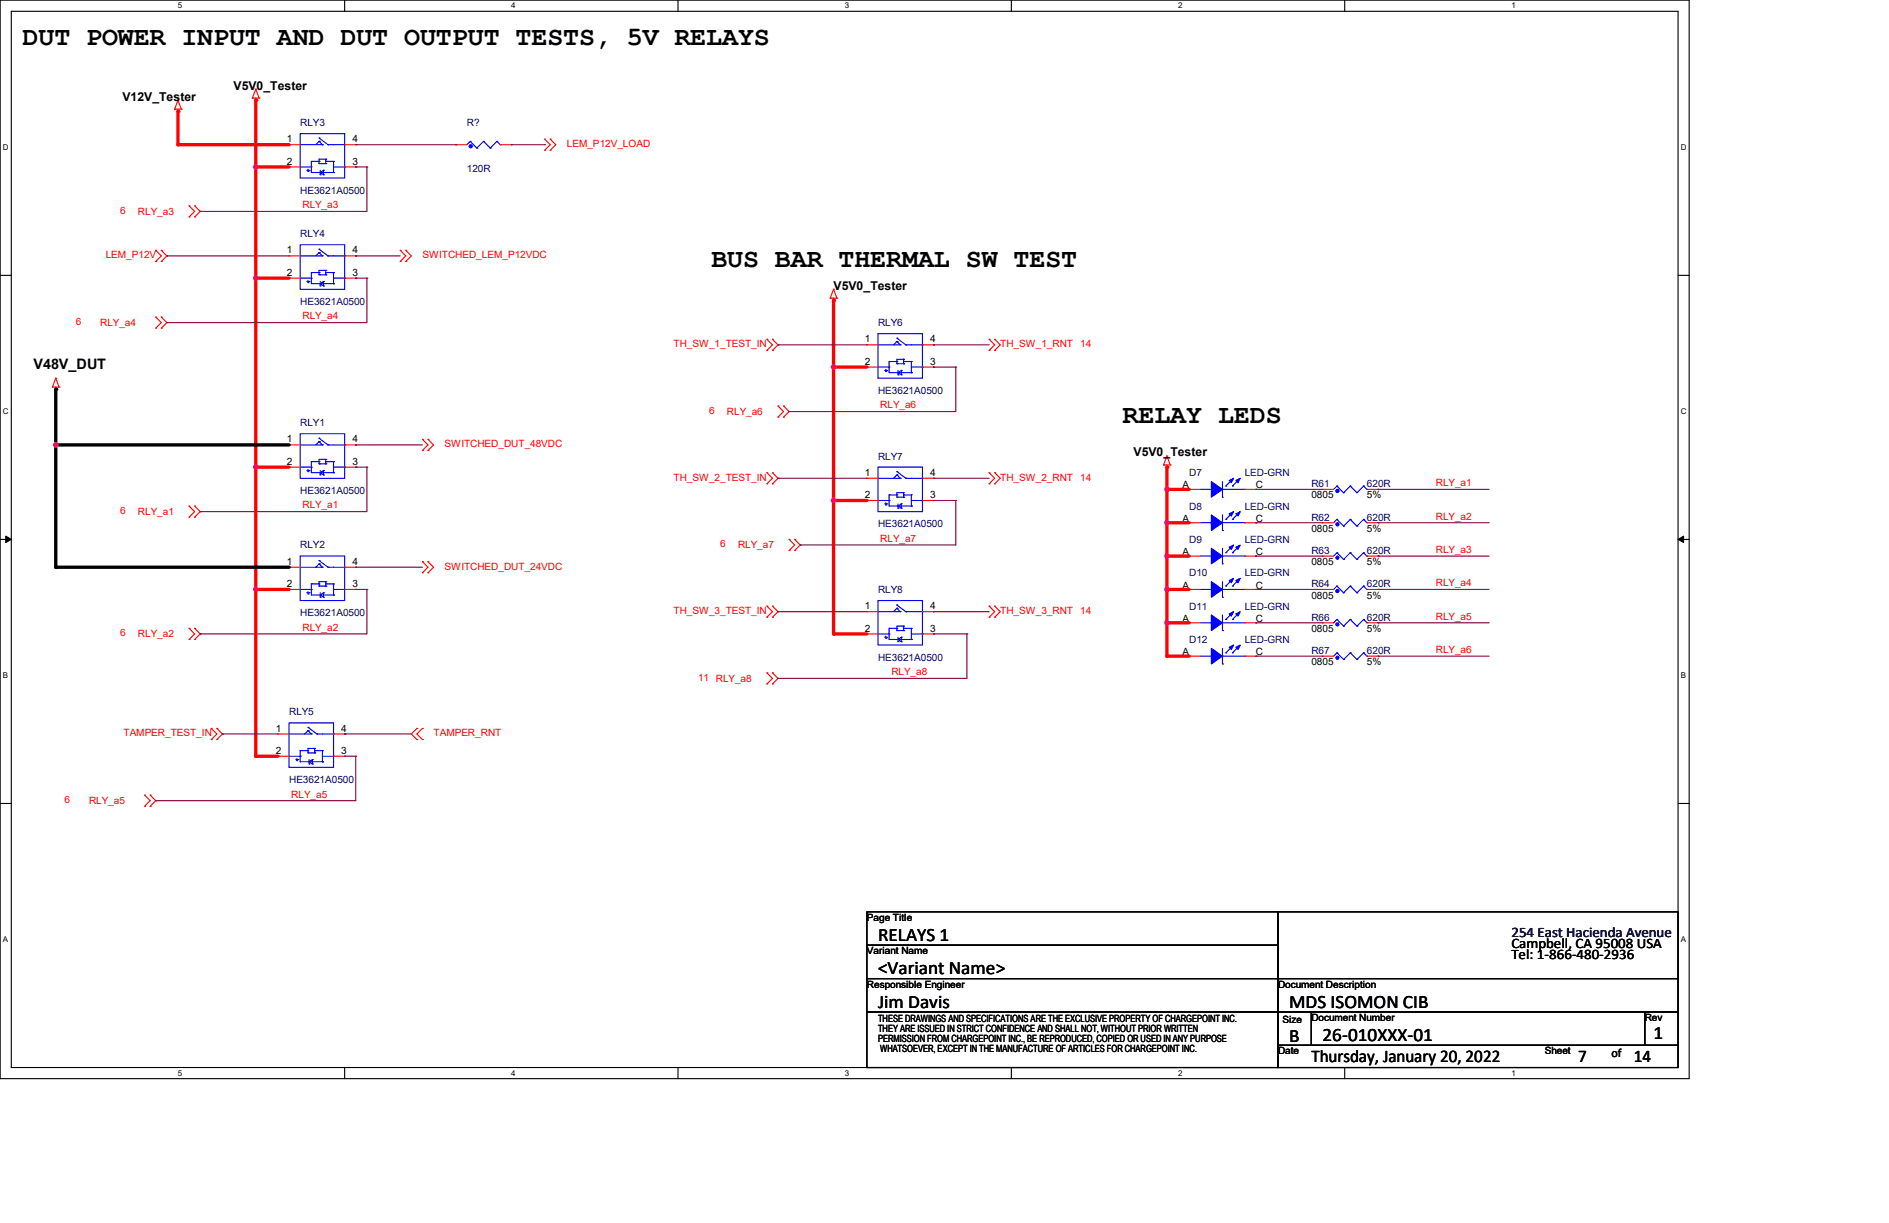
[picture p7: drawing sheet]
<svg xmlns="http://www.w3.org/2000/svg" width="432mm" height="279mm" viewBox="0 0 432 279" stroke-linecap="round" stroke-linejoin="round" font-family="sans-serif">
<path d="M0 0h386.1v246.4h-386.1zM2.6 2.6h381v241.3h-381z" fill="none" stroke="#000" stroke-width=".25"/>
<g fill="#fff">
<path d="M40.7 .3h1v2h-1z"/>
<path d="M40.7 244.1h1v2h-1z"/>
</g>
<path d="M78.8 0v2.6M78.8 243.9v2.5" fill="none" stroke="#000" stroke-width=".25"/>
<g fill="#fff">
<path d="M116.9 .3h1v2h-1z"/>
<path d="M116.9 244.1h1v2h-1z"/>
</g>
<path d="M155 0v2.6M155 243.9v2.5" fill="none" stroke="#000" stroke-width=".25"/>
<g fill="#fff">
<path d="M193.1 .3h1v2h-1z"/>
<path d="M193.1 244.1h1v2h-1z"/>
</g>
<path d="M231.2 0v2.6M231.2 243.9v2.5" fill="none" stroke="#000" stroke-width=".25"/>
<g fill="#fff">
<path d="M269.3 .3h1v2h-1z"/>
<path d="M269.3 244.1h1v2h-1z"/>
</g>
<path d="M307.4 0v2.6M307.4 243.9v2.5" fill="none" stroke="#000" stroke-width=".25"/>
<g fill="#fff">
<path d="M345.5 .3h1v2h-1z"/>
<path d="M345.5 244.1h1v2h-1z"/>
<path d="M.7 32.7h1.2v2h-1.2z"/>
<path d="M384.2 32.7h1.3v2h-1.3z"/>
<path d="M.7 93h1.2v2h-1.2z"/>
<path d="M384.2 93h1.3v2h-1.3z"/>
</g>
<path d="M0 62.9h2.6M383.6 62.9h2.5" fill="none" stroke="#000" stroke-width=".25"/>
<g fill="#fff">
<path d="M.7 153.4h1.2v2h-1.2z"/>
<path d="M384.2 153.4h1.2v2h-1.2z"/>
</g>
<path d="M0 123.2h2.6M383.6 123.2h2.5" fill="none" stroke="#000" stroke-width=".25"/>
<path d="M1.3 122.5l1.3 .7-1.3 .8zM383.6 123.2l1.3-.7v1.5z" fill="#000" stroke="#000" stroke-width=".23"/>
<g fill="#fff">
<path d="M.7 213.7h1.2v2h-1.2z"/>
<path d="M384.2 213.7h1.2v2h-1.2z"/>
</g>
<path d="M0 183.6h2.6M383.6 183.6h2.5M198.2 215.9h93.9v7.7h-93.9zM198.2 208.3h93.9v7.6h-93.9zM292.1 208.3h91.5v15.3h-91.5zM198.2 231.2h93.9v12.7h-93.9zM198.2 223.6h93.9v7.6h-93.9zM292.1 231.2h7.7v7.6h-7.7zM292.1 238.8h91.5v5.1h-91.5zM292.1 223.6h91.5v7.6h-91.5zM299.8 231.2h76.2v7.6h-76.2zM376 231.2h7.6v7.6h-7.6z" fill="none" stroke="#000" stroke-width=".25"/>
<g fill="none" stroke="#f00" stroke-width=".25">
<path d="M39.9 24.9h.1M39.9 24.9h1.5M40.7 25.4h.1M40.7 22.9h.1M40.7 24.9v.5M40.7 22.9l-.8 2M40.7 22.9l.7 2M41.4 24.9h.1M57.7 22.4h.1M57.7 22.4h1.5M58.5 22.9h.1M58.5 20.4h.1"/>
<path d="M58.5 22.4v.5M58.5 20.4l-.8 2M58.5 20.4l.7 2M59.2 22.4h.1M66.1 33.1h.1M66.1 38.1h.1M66.1 33.1h2.5M66.1 38.1h2.5M78.8 33.1h2.5M78.8 38.1h2.5M81.3 38.1h.1M81.3 33.1h.1"/>
<path d="M104.2 33.1h.1M104.2 33.1h2.5M114.3 33.1h2.6M116.9 33.1h.1M124.5 34.3h.1M124.5 31.8h.1M124.5 31.8l1.3 1.3-1.3 1.2M125.8 34.3h.1M125.8 31.8h.1M125.8 31.8l1.2 1.3-1.2 1.2M35.6 57.2h.1M35.6 59.7h.1"/>
<path d="M35.6 57.2l1.3 1.3-1.3 1.2M36.9 57.2h.1M36.9 59.7h.1M36.9 57.2l1.2 1.3-1.2 1.2M43.2 47h.1M43.2 49.6h.1M43.2 47l1.3 1.3-1.3 1.3M44.5 47h.1M44.5 49.6h.1M44.5 47l1.3 1.3-1.3 1.3M66.1 58.5h.1M66.1 58.5h2.5"/>
<path d="M78.8 58.5h2.5M81.3 58.5h.1M91.5 59.7h.1M91.5 57.2h.1M91.5 57.2l1.3 1.3-1.3 1.2M92.8 59.7h.1M92.8 57.2h.1M92.8 57.2l1.2 1.3-1.2 1.2M35.6 72.4h.1M35.6 75h.1M35.6 72.4l1.3 1.3-1.3 1.3M36.9 72.4h.1"/>
<path d="M36.9 75h.1M36.9 72.4l1.2 1.3-1.2 1.3M66.1 63.5h.1M66.1 63.5h2.5M78.8 63.5h2.5M81.3 63.5h.1M175.3 77.5h.1M175.3 77.5l1.3 1.3-1.3 1.3M176.6 77.5h.1M176.6 77.5l1.2 1.3-1.2 1.3M189.8 68.1h.1M189.8 68.1h1.5"/>
<path d="M190.5 68.6h.1M190.5 66.1h.1M190.5 68.1v.5M190.5 66.1l-.7 2M190.5 66.1l.8 2M191.3 68.1h.1M198.2 78.8h.1M198.2 78.8h2.5M210.9 78.8h2.5M213.4 78.8h.1M226.1 77.5h.1M226.1 77.5l1.3 1.3-1.3 1.3"/>
<path d="M227.4 77.5h.1M227.4 77.5l1.2 1.3-1.2 1.3M12 88.4h.1M12 88.4h1.5M12.7 88.9h.1M12.7 86.4h.1M12.7 88.4v.5M12.7 86.4l-.7 2M12.7 86.4l.8 2M13.5 88.4h.1M175.3 80.1h.1M176.6 80.1h.1"/>
<path d="M177.8 92.8h.1M177.8 95.3h.1M177.8 92.8l1.3 1.2-1.3 1.3M179.1 92.8h.1M179.1 95.3h.1M179.1 92.8l1.3 1.2-1.3 1.3M198.2 83.9h.1M198.2 83.9h2.5M210.9 83.9h2.5M213.4 83.9h.1M226.1 80.1h.1M227.4 80.1h.1"/>
<path d="M43.2 115.6h.1M43.2 118.2h.1M43.2 115.6l1.3 1.3-1.3 1.3M44.5 115.6h.1M44.5 118.2h.1M44.5 115.6l1.3 1.3-1.3 1.3M66.1 101.6h.1M66.1 106.7h.1M66.1 101.6h2.5M66.1 106.7h2.5M78.8 101.6h2.5M78.8 106.7h2.5"/>
<path d="M81.3 106.7h.1M81.3 101.6h.1M96.6 102.9h.1M96.6 100.4h.1M96.6 100.4l1.2 1.2-1.2 1.3M97.8 102.9h.1M97.8 100.4h.1M97.8 100.4l1.3 1.2-1.3 1.3M175.3 108h.1M175.3 110.5h.1M175.3 108l1.3 1.3-1.3 1.2M176.6 108h.1"/>
<path d="M176.6 110.5h.1M176.6 108l1.2 1.3-1.2 1.2M198.2 109.3h.1M198.2 114.3h.1M198.2 109.3h2.5M198.2 114.3h2.5M210.9 109.3h2.5M210.9 114.3h2.5M213.4 114.3h.1M213.4 109.3h.1M226.1 110.5h.1M226.1 108h.1"/>
<path d="M226.1 108l1.3 1.3-1.3 1.2M227.4 110.5h.1M227.4 108h.1M227.4 108l1.2 1.3-1.2 1.2M266 106.2h.1M266 106.2h1.5M266.7 106.7h.1M266.7 104.2h.1M266.7 106.2v.5M266.7 104.2l-.7 2M266.7 104.2l.8 2M267.5 106.2h.1"/>
<path d="M271.8 111.8h.1M271.8 119.4h.1M271.8 111.8h2.6M271.8 119.4h2.6M284.5 111.8h2.6M284.5 119.4h2.6M287.1 111.8h.1M287.1 119.4h.1M302.3 111.8h.1M302.3 119.4h.1M302.3 111.8h2.5M302.3 119.4h2.5"/>
<path d="M312.5 111.8h2.5M312.5 119.4h2.5M315 111.8h.1M315 119.4h.1M66.1 129.6h.1M66.1 134.7h.1M66.1 129.6h2.5M66.1 134.7h2.5M78.8 129.6h2.5M78.8 134.7h2.5M81.3 134.7h.1M81.3 129.6h.1"/>
<path d="M96.6 130.9h.1M96.6 128.3h.1M96.6 128.3l1.2 1.3-1.2 1.3M97.8 130.9h.1M97.8 128.3h.1M97.8 128.3l1.3 1.3-1.3 1.3M175.3 138.5h.1M175.3 138.5l1.3 1.2-1.3 1.3M176.6 138.5h.1M176.6 138.5l1.2 1.2-1.2 1.3M180.4 123.2h.1M180.4 125.8h.1"/>
<path d="M180.4 123.2l1.3 1.3-1.3 1.3M181.7 123.2h.1M181.7 125.8h.1M181.7 123.2l1.2 1.3-1.2 1.3M198.2 139.7h.1M198.2 139.7h2.5M210.9 139.7h2.5M213.4 139.7h.1M226.1 138.5h.1M226.1 138.5l1.3 1.2-1.3 1.3M227.4 138.5h.1M227.4 138.5l1.2 1.2-1.2 1.3"/>
<path d="M271.8 134.7h.1M271.8 127h.1M271.8 134.7h2.6M271.8 127h2.6M284.5 134.7h2.6M284.5 127h2.6M287.1 134.7h.1M287.1 127h.1M302.3 127h.1M302.3 134.7h.1M302.3 134.7h2.5M302.3 127h2.5"/>
<path d="M312.5 134.7h2.5M312.5 127h2.5M315 127h.1M315 134.7h.1M43.2 143.6h.1M43.2 146.1h.1M43.2 143.6l1.3 1.2-1.3 1.3M44.5 143.6h.1M44.5 146.1h.1M44.5 143.6l1.3 1.2-1.3 1.3M175.3 141h.1M175.3 153.7h.1"/>
<path d="M175.3 156.3h.1M175.3 153.7l1.3 1.3-1.3 1.3M176.6 141h.1M176.6 153.7h.1M176.6 156.3h.1M176.6 153.7l1.2 1.3-1.2 1.3M198.2 144.8h.1M198.2 144.8h2.5M210.9 144.8h2.5M213.4 144.8h.1M226.1 141h.1M227.4 141h.1"/>
<path d="M271.8 142.3h.1M271.8 149.9h.1M271.8 142.3h2.6M271.8 149.9h2.6M284.5 142.3h2.6M284.5 149.9h2.6M287.1 142.3h.1M287.1 149.9h.1M302.3 142.3h.1M302.3 149.9h.1M302.3 142.3h2.5M302.3 149.9h2.5"/>
<path d="M312.5 142.3h2.5M312.5 149.9h2.5M315 142.3h.1M315 149.9h.1M48.3 166.4h.1M48.3 169h.1M48.3 166.4l1.3 1.3-1.3 1.3M49.6 166.4h.1M49.6 169h.1M49.6 166.4l1.2 1.3-1.2 1.3M63.5 167.7h.1M63.5 172.8h.1"/>
<path d="M63.5 167.7h2.6M63.5 172.8h2.6M76.2 167.7h2.6M76.2 172.8h2.6M78.8 172.8h.1M78.8 167.7h.1M95.3 169h.1M95.3 166.4h.1M95.3 166.4l-1.3 1.3 1.3 1.3M96.6 169h.1M96.6 166.4h.1M96.6 166.4l-1.3 1.3 1.3 1.3"/>
<path d="M33.1 181.7h.1M33.1 184.2h.1M33.1 181.7l1.2 1.2-1.2 1.3M34.3 181.7h.1M34.3 184.2h.1M34.3 181.7l1.3 1.2-1.3 1.3"/>
</g>
<g fill="none" stroke="#00f" stroke-width=".25">
<path d="M68.6 30.5h10.2v10.2h-10.2zM68.6 33.1h5.1M68.6 38.1h2.6M70.1 38.9h.6M70.4 39.2h.1M70.4 38.7v.5M70.7 38.9h.1M71.2 38.1h.1M71.2 36.9h.1M71.2 36.9v2.5h5M71.2 36.9h1.7M72.9 32.3h.1"/>
<path d="M72.9 31.5h.1M72.9 37.4h.1M72.9 36.9h.1M72.9 32.3l-.7 .8M72.9 32.3l.8 .8M72.9 31.5l2.1 1.6M72.9 37.4h1.6M73.2 39.9h.1M73.2 39.4h.1M73.2 38.9v1M73.2 39.4l.8 .5M73.7 33.1h.1"/>
<path d="M74 38.9h.1M74 39.9h.1M74 38.9l-.8 .5M74 38.9v1M74.5 36.4h.1M74.5 37.4h.1M74.5 36.9h.1M74.5 36.4h-1.6v1M74.5 36.4v1M74.5 36.9h1.7M75 33.1h.1M75 33.1h3.8"/>
<path d="M76.2 36.9h.1M76.2 39.4h.1M76.2 38.1h2.6M76.2 36.9v2.5M78.8 33.1h.1M78.8 38.1h.1M107.5 32.3h.1M107.5 32.3l-.8 .8M107.5 32.3l1.5 1.5M109 33.8h.1M110.5 32.3h.1M110.5 32.3l-1.5 1.5"/>
<path d="M110.5 32.3l1.6 1.5M112.1 33.8h.1M113.6 32.3h.1M113.6 32.3l-1.5 1.5M113.6 32.3l.7 .8M114.3 33.1h.1M68.6 55.9h10.2v10.2h-10.2zM68.6 58.5h5.1M72.9 57.7h.1M72.9 56.9h.1M72.9 57.7l-.7 .8M72.9 57.7l.8 .8"/>
<path d="M72.9 56.9l2.1 1.6M73.7 58.5h.1M75 58.5h.1M75 58.5h3.8M78.8 58.5h.1M68.6 63.5h2.6M70.1 64.3h.6M70.4 64.6h.1M70.4 64.1v.5M70.7 64.3h.1M71.2 63.5h.1M71.2 62.3h.1"/>
<path d="M71.2 62.3v2.5h5M71.2 62.3h1.7M72.9 62.8h.1M72.9 62.3h.1M72.9 62.8h1.6M73.2 65.3h.1M73.2 64.8h.1M73.2 64.3v1M73.2 64.8l.8 .5M74 64.3h.1M74 65.3h.1M74 64.3v1"/>
<path d="M74 64.3l-.8 .5M74.5 61.8h.1M74.5 62.8h.1M74.5 62.3h.1M74.5 61.8h-1.6v1M74.5 61.8v1M74.5 62.3h1.7M76.2 62.3h.1M76.2 64.8h.1M76.2 62.3v2.5M76.2 63.5h2.6M78.8 63.5h.1"/>
<path d="M200.7 76.2h10.2v10.2h-10.2zM200.7 78.8h5.1M205 78h.1M205 77.3h.1M205 78l-.7 .8M205 78l.8 .8M205 77.3l2.1 1.5M205.8 78.8h.1M207.1 78.8h.1M207.1 78.8h3.8M210.9 78.8h.1M68.6 99.1h10.2v10.2h-10.2z"/>
<path d="M200.7 83.9h2.5M202.2 84.6h.5M202.5 84.9h.1M202.5 84.4v.5M202.7 84.6h.1M203.2 83.9h.1M203.2 82.6h.1M203.2 82.6v2.5h5.1M203.2 82.6h1.8M205 83.1h.1M205 82.6h.1M205 83.1h1.5"/>
<path d="M205.3 85.6h.1M205.3 85.1h.1M205.3 84.6v1M205.3 85.1l.7 .5M206 84.6h.1M206 85.6h.1M206 84.6v1M206 84.6l-.7 .5M206.5 82.1h.1M206.5 83.1h.1M206.5 82.6h.1M206.5 82.1h-1.5v1"/>
<path d="M206.5 82.1v1M206.5 82.6h1.8M208.3 82.6h.1M208.3 85.1h.1M208.3 82.6v2.5M208.3 83.9h2.6M210.9 83.9h.1M68.6 101.6h5.1M68.6 106.7h2.6M70.1 107.5h.6M70.4 107.7h.1M70.4 107.2v.5"/>
<path d="M70.7 107.5h.1M71.2 106.7h.1M71.2 105.5h.1M71.2 105.5v2.5h5M71.2 105.5h1.7M72.9 100.9h.1M72.9 100.1h.1M72.9 106h.1M72.9 105.5h.1M72.9 100.9l-.7 .7M72.9 100.9l.8 .7M72.9 100.1l2.1 1.5"/>
<path d="M72.9 106h1.6M73.2 108.5h.1M73.2 108h.1M73.2 107.5v1M73.2 108l.8 .5M73.7 101.6h.1M74 107.5h.1M74 108.5h.1M74 107.5v1M74 107.5l-.8 .5M74.5 104.9h.1M74.5 106h.1"/>
<path d="M74.5 105.5h.1M74.5 104.9h-1.6v1.1M74.5 104.9v1.1M74.5 105.5h1.7M75 101.6h.1M75 101.6h3.8M76.2 105.5h.1M76.2 108h.1M76.2 105.5v2.5M76.2 106.7h2.6M78.8 101.6h.1M78.8 106.7h.1"/>
<path d="M200.7 106.7h10.2v10.2h-10.2zM200.7 109.3h5.1M200.7 114.3h2.5M202.2 115.1h.5M202.5 115.4h.1M202.5 114.9v.5M202.7 115.1h.1M203.2 114.3h.1M203.2 113.1h.1M203.2 113.1v2.5h5.1M203.2 113.1h1.8M205 108.5h.1"/>
<path d="M205 107.7h.1M205 113.6h.1M205 113.1h.1M205 108.5l-.7 .8M205 108.5l.8 .8M205 107.7l2.1 1.6M205 113.6h1.5M205.3 116.1h.1M205.3 115.6h.1M205.3 115.1v1M205.3 115.6l.7 .5M205.8 109.3h.1"/>
<path d="M206 115.1h.1M206 116.1h.1M206 115.1v1M206 115.1l-.7 .5M206.5 112.6h.1M206.5 113.6h.1M206.5 113.1h.1M206.5 112.6h-1.5v1M206.5 112.6v1M206.5 113.1h1.8M207.1 109.3h.1M207.1 109.3h3.8"/>
<path d="M208.3 113.1h.1M208.3 115.6h.1M208.3 113.1v2.5M208.3 114.3h2.6M210.9 109.3h.1M210.9 114.3h.1M274.4 111.8h2.5M274.4 119.4h2.5M276.9 111.8h.1M276.9 119.4h.1M279.4 113.6h.1M279.4 110v3.6"/>
<path d="M279.4 117.6v3.6M279.4 111.8h5.1M279.4 119.4h5.1M280.2 111h.1M280.2 118.7h.1M281.7 111h.1M281.7 118.7h.1M281.7 109.5l-1.5 1.5M281.7 117.1l-1.5 1.6M283.3 109.5l-1.6 1.5M283.3 117.1l-1.6 1.6M284.5 111.8h.1"/>
<path d="M284.5 119.4h.1M305.6 111h.1M305.6 118.7h.1M305.6 111l-.8 .8M305.6 111l1.5 1.6M305.6 118.7l-.8 .7M305.6 118.7l1.5 1.5M307.1 112.6h.1M308.7 111h.1M308.7 118.7h.1M308.7 111l-1.6 1.6M308.7 111l1.5 1.6"/>
<path d="M308.7 118.7l-1.6 1.5M308.7 118.7l1.5 1.5M310.2 112.6h.1M311.7 111h.1M311.7 118.7h.1M311.7 111l-1.5 1.6M311.7 111l.8 .8M311.7 118.7l-1.5 1.5M311.7 118.7l.8 .7M312.5 111.8h.1M312.5 119.4h.1M68.6 127h10.2v10.2h-10.2z"/>
<path d="M68.6 129.6h5.1M68.6 134.7h2.6M70.1 135.4h.6M70.4 135.7h.1M70.4 135.2v.5M70.7 135.4h.1M71.2 134.7h.1M71.2 133.4h.1M71.2 133.4v2.5h5M71.2 133.4h1.7M72.9 128.8h.1M72.9 128.1h.1"/>
<path d="M72.9 133.9h.1M72.9 133.4h.1M72.9 128.8l-.7 .8M72.9 128.8l.8 .8M72.9 128.1l2.1 1.5M72.9 133.9h1.6M73.2 136.4h.1M73.2 135.9h.1M73.2 135.4v1M73.2 135.9l.8 .5M73.7 129.6h.1M74 135.4h.1"/>
<path d="M74 136.4h.1M74 135.4v1M74 135.4l-.8 .5M74.5 132.9h.1M74.5 133.9h.1M74.5 133.4h.1M74.5 132.9h-1.6v1M74.5 132.9v1M74.5 133.4h1.7M75 129.6h.1M75 129.6h3.8M76.2 133.4h.1"/>
<path d="M76.2 135.9h.1M76.2 133.4v2.5M76.2 134.7h2.6M78.8 129.6h.1M78.8 134.7h.1M200.7 137.2h10.2v10.2h-10.2zM200.7 139.7h5.1M205 139h.1M205 138.2h.1M205 139l-.7 .7M205 139l.8 .7M205 138.2l2.1 1.5"/>
<path d="M205.8 139.7h.1M207.1 139.7h.1M207.1 139.7h3.8M210.9 139.7h.1M274.4 134.7h2.5M274.4 127h2.5M276.9 134.7h.1M276.9 127h.1M279.4 136.4h.1M279.4 128.8h.1M279.4 121.2h.1M279.4 125.3v3.5"/>
<path d="M279.4 132.9v3.5M279.4 134.7h5.1M279.4 127h5.1M280.2 133.9h.1M280.2 126.3h.1M281.7 133.9h.1M281.7 126.3h.1M281.7 140l-1.5 1.5M281.7 132.4l-1.5 1.5M281.7 124.8l-1.5 1.5M283.3 140l-1.6 1.5M283.3 132.4l-1.6 1.5"/>
<path d="M283.3 124.8l-1.6 1.5M284.5 134.7h.1M284.5 127h.1M305.6 126.3h.1M305.6 133.9h.1M305.6 126.3l-.8 .7M305.6 126.3l1.5 1.5M305.6 133.9l-.8 .8M305.6 133.9l1.5 1.5M307.1 120.2h.1M307.1 127.8h.1M307.1 135.4h.1"/>
<path d="M308.7 126.3h.1M308.7 133.9h.1M308.7 126.3l-1.6 1.5M308.7 126.3l1.5 1.5M308.7 133.9l-1.6 1.5M308.7 133.9l1.5 1.5M310.2 120.2h.1M310.2 127.8h.1M310.2 135.4h.1M311.7 126.3h.1M311.7 133.9h.1M311.7 126.3l-1.5 1.5"/>
<path d="M311.7 126.3l.8 .7M311.7 133.9l-1.5 1.5M311.7 133.9l.8 .8M312.5 127h.1M312.5 134.7h.1M200.7 144.8h2.5M202.2 145.6h.5M202.5 145.8h.1M202.5 145.3v.5M202.7 145.6h.1M203.2 144.8h.1M203.2 143.6h.1"/>
<path d="M203.2 143.6v2.5h5.1M203.2 143.6h1.8M205 144.1h.1M205 143.6h.1M205 144.1h1.5M205.3 146.6h.1M205.3 146.1h.1M205.3 145.6v1M205.3 146.1l.7 .5M206 145.6h.1M206 146.6h.1M206 145.6l-.7 .5"/>
<path d="M206 145.6v1M206.5 143h.1M206.5 144.1h.1M206.5 143.6h.1M206.5 143h-1.5v1.1M206.5 143v1.1M206.5 143.6h1.8M208.3 143.6h.1M208.3 146.1h.1M208.3 144.8h2.6M208.3 143.6v2.5M210.9 144.8h.1"/>
<path d="M274.4 142.3h2.5M274.4 149.9h2.5M276.9 142.3h.1M276.9 149.9h.1M279.4 144.1h.1M279.4 151.7h.1M279.4 140.5v3.6M279.4 148.1v3.6M279.4 142.3h5.1M279.4 149.9h5.1M280.2 141.5h.1M280.2 149.1h.1"/>
<path d="M281.7 141.5h.1M281.7 149.1h.1M281.7 147.6l-1.5 1.5M283.3 147.6l-1.6 1.5M284.5 142.3h.1M284.5 149.9h.1M305.6 141.5h.1M305.6 149.1h.1M305.6 141.5l-.8 .8M305.6 141.5l1.5 1.5M305.6 149.1l-.8 .8M305.6 149.1l1.5 1.6"/>
<path d="M307.1 143h.1M307.1 150.7h.1M308.7 141.5h.1M308.7 149.1h.1M308.7 141.5l-1.6 1.5M308.7 141.5l1.5 1.5M308.7 149.1l-1.6 1.6M308.7 149.1l1.5 1.6M310.2 143h.1M310.2 150.7h.1M311.7 141.5h.1M311.7 149.1h.1"/>
<path d="M311.7 141.5l-1.5 1.5M311.7 141.5l.8 .8M311.7 149.1l-1.5 1.6M311.7 149.1l.8 .8M312.5 142.3h.1M312.5 149.9h.1M66.1 165.1h10.1v10.2h-10.1zM66.1 167.7h5.1M66.1 172.8h2.5M67.6 173.5h.5M67.9 173.8h.1M67.9 173.3v.5"/>
<path d="M68.1 173.5h.1M68.6 172.8h.1M68.6 171.5h.1M68.6 171.5v2.5h5.1M68.6 171.5h1.8M70.4 166.9h.1M70.4 166.2h.1M70.4 172h.1M70.4 171.5h.1M70.4 166.9l-.8 .8M70.4 166.9l.8 .8M70.4 166.2l2 1.5"/>
<path d="M70.4 172h1.5M70.7 174.5h.1M70.7 174h.1M70.7 173.5v1M70.7 174l.7 .5M71.2 167.7h.1M71.4 173.5h.1M71.4 174.5h.1M71.4 173.5l-.7 .5M71.4 173.5v1M71.9 171h.1M71.9 172h.1"/>
<path d="M71.9 171.5h.1M71.9 171h-1.5v1M71.9 171v1M71.9 171.5h1.8M72.4 167.7h.1M72.4 167.7h3.8M73.7 171.5h.1M73.7 174h.1M73.7 172.8h2.5M73.7 171.5v2.5M76.2 167.7h.1M76.2 172.8h.1"/>
</g>
<g fill="#00f" stroke="#00f" stroke-width=".25">
<path d="M276.9 140.5l2.5 1.8-2.5 1.8z" fill-rule="evenodd"/>
<path d="M282.5 140.3l1-.6-.5 1.1z" fill-rule="evenodd"/>
<path d="M281 140.3l1-.6-.5 1.1z" fill-rule="evenodd"/>
<path d="M276.9 110l2.5 1.8-2.5 1.8z" fill-rule="evenodd"/>
<path d="M282.5 109.8l1-.5-.5 1z" fill-rule="evenodd"/>
<path d="M281 109.8l1-.5-.5 1z" fill-rule="evenodd"/>
<path d="M276.9 148.1l2.5 1.8-2.5 1.8z" fill-rule="evenodd"/>
<path d="M282.5 147.9l1-.5-.5 1z" fill-rule="evenodd"/>
<path d="M281 147.9l1-.5-.5 1z" fill-rule="evenodd"/>
<path d="M276.9 132.9l2.5 1.8-2.5 1.7z" fill-rule="evenodd"/>
<path d="M282.5 132.6l1-.5-.5 1z" fill-rule="evenodd"/>
<path d="M281 132.6l1-.5-.5 1z" fill-rule="evenodd"/>
<path d="M276.9 125.3l2.5 1.7-2.5 1.8z" fill-rule="evenodd"/>
<path d="M282.5 125l1-.5-.5 1z" fill-rule="evenodd"/>
<path d="M281 125l1-.5-.5 1z" fill-rule="evenodd"/>
<path d="M276.9 117.6l2.5 1.8-2.5 1.8z" fill-rule="evenodd"/>
<path d="M282.5 117.4l1-.5-.5 1z" fill-rule="evenodd"/>
<path d="M281 117.4l1-.5-.5 1z" fill-rule="evenodd"/>
<circle cx="305.7" cy="142.6" r=".36"/>
<circle cx="305.7" cy="150.3" r=".36"/>
<circle cx="305.7" cy="112.2" r=".36"/>
<circle cx="305.7" cy="119.8" r=".36"/>
<circle cx="305.7" cy="127.4" r=".36"/>
<circle cx="305.7" cy="135" r=".36"/>
<circle cx="107.6" cy="33.4" r=".36"/>
</g>
<path d="M38.1 58.5h.1M38.1 58.5h28M81.3 58.5h.1M81.3 58.5h10.2M81.3 129.6h.1M81.3 129.6h15.3M78.8 167.7h.1M78.8 167.7h15.2" fill="none" stroke="#800040" stroke-width=".25"/>
<path d="M58.5 63.5v43.2" fill="none" stroke="#f00" stroke-width=".76"/>
<circle cx="58.5" cy="106.7" r=".38" fill="#f00"/>
<circle cx="58.4" cy="63.5" r=".49" fill="#f0f" stroke="#f0f" stroke-width=".25"/>
<path d="M58.5 63.5h7.6" fill="none" stroke="#f00" stroke-width=".76"/>
<circle cx="58.5" cy="63.5" r=".38" fill="#f00"/>
<path d="M38.1 73.7h.1M81.3 63.5h.1M81.3 63.5h2.6M83.9 63.5h.1M83.9 63.5v10.2h-45.8M78.8 172.8h.1M78.8 172.8h2.5M81.3 172.8h.1M81.3 172.8v10.1h-45.7M35.6 182.9h.1" fill="none" stroke="#800040" stroke-width=".25"/>
<path d="M266.7 111.8h5.1" fill="none" stroke="#f00" stroke-width=".76"/>
<circle cx="266.7" cy="111.8" r=".38" fill="#f00"/>
<circle cx="266.7" cy="111.8" r=".49" fill="#f0f" stroke="#f0f" stroke-width=".25"/>
<path d="M266.7 111.8v7.6" fill="none" stroke="#f00" stroke-width=".76"/>
<circle cx="266.7" cy="111.8" r=".38" fill="#f00"/>
<path d="M266.7 119.4h5.1" fill="none" stroke="#f00" stroke-width=".76"/>
<circle cx="266.7" cy="119.4" r=".38" fill="#f00"/>
<path d="M266.7 119.4v7.6" fill="none" stroke="#f00" stroke-width=".76"/>
<circle cx="266.7" cy="119.4" r=".38" fill="#f00"/>
<g fill="#f0f" stroke="#f0f" stroke-width=".25">
<circle cx="266.7" cy="127" r=".49"/>
<circle cx="266.7" cy="119.4" r=".49"/>
</g>
<path d="M266.7 127h5.1" fill="none" stroke="#f00" stroke-width=".76"/>
<circle cx="266.7" cy="127" r=".38" fill="#f00"/>
<path d="M266.7 127v7.7" fill="none" stroke="#f00" stroke-width=".76"/>
<circle cx="266.7" cy="127" r=".38" fill="#f00"/>
<circle cx="266.7" cy="134.6" r=".49" fill="#f0f" stroke="#f0f" stroke-width=".25"/>
<path d="M266.7 134.7h5.1" fill="none" stroke="#f00" stroke-width=".76"/>
<circle cx="266.7" cy="134.7" r=".38" fill="#f00"/>
<path d="M266.7 106.7v5.1" fill="none" stroke="#f00" stroke-width=".76"/>
<circle cx="266.7" cy="106.7" r=".38" fill="#f00"/>
<path d="M266.7 134.7v7.6" fill="none" stroke="#f00" stroke-width=".76"/>
<circle cx="266.7" cy="134.7" r=".38" fill="#f00"/>
<path d="M266.7 142.3v7.6" fill="none" stroke="#f00" stroke-width=".76"/>
<circle cx="266.7" cy="142.3" r=".38" fill="#f00"/>
<circle cx="266.7" cy="142.3" r=".49" fill="#f0f" stroke="#f0f" stroke-width=".25"/>
<path d="M266.7 142.3h5.1" fill="none" stroke="#f00" stroke-width=".76"/>
<circle cx="266.7" cy="142.3" r=".38" fill="#f00"/>
<path d="M266.7 149.9h5.1" fill="none" stroke="#f00" stroke-width=".76"/>
<circle cx="266.7" cy="149.9" r=".38" fill="#f00"/>
<g fill="none" stroke="#800040" stroke-width=".25">
<path d="M287.1 111.8h.1M287.1 119.4h.1M287.1 111.8h15.2M287.1 119.4h15.2M315 111.8h.1M315 119.4h.1M315 111.8h25.4M315 119.4h25.4M287.1 127h.1M287.1 134.7h.1M287.1 127h15.2M287.1 134.7h15.2"/>
<path d="M315 134.7h.1M315 127h.1M315 127h25.4M315 134.7h25.4M287.1 142.3h.1M287.1 149.9h.1M287.1 142.3h15.2M287.1 149.9h15.2M315 149.9h.1M315 142.3h.1M315 142.3h25.4M315 149.9h25.4"/>
</g>
<path d="M58.5 38.1h7.6" fill="none" stroke="#f00" stroke-width=".76"/>
<circle cx="58.5" cy="38.1" r=".38" fill="#f00"/>
<path d="M81.3 38.1h.1M81.3 38.1h2.6M83.9 38.1h.1M83.9 38.1v10.2h-38.1M45.8 48.3h.1" fill="none" stroke="#800040" stroke-width=".25"/>
<path d="M58.5 134.7h7.6" fill="none" stroke="#f00" stroke-width=".76"/>
<circle cx="58.5" cy="134.7" r=".38" fill="#f00"/>
<path d="M81.3 134.7h.1M81.3 134.7h2.6M83.9 134.7h.1M83.9 134.7v10.1h-38.1M45.8 144.8h.1" fill="none" stroke="#800040" stroke-width=".25"/>
<path d="M58.5 22.9v15.2" fill="none" stroke="#f00" stroke-width=".76"/>
<circle cx="58.5" cy="22.9" r=".38" fill="#f00"/>
<circle cx="58.4" cy="38.1" r=".49" fill="#f0f" stroke="#f0f" stroke-width=".25"/>
<path d="M45.8 116.9h.1M81.3 106.7h.1M81.3 106.7h2.6M83.9 106.7h.1M83.9 106.7v10.2h-38.1" fill="none" stroke="#800040" stroke-width=".25"/>
<path d="M58.5 106.7h7.6" fill="none" stroke="#f00" stroke-width=".76"/>
<circle cx="58.5" cy="106.7" r=".38" fill="#f00"/>
<path d="M58.5 106.7v28" fill="none" stroke="#f00" stroke-width=".76"/>
<circle cx="58.5" cy="106.7" r=".38" fill="#f00"/>
<g fill="#f0f" stroke="#f0f" stroke-width=".25">
<circle cx="58.4" cy="134.6" r=".49"/>
<circle cx="58.4" cy="106.7" r=".49"/>
</g>
<path d="M81.3 33.1h22.9M104.2 33.1h.1M81.3 101.6h.1M81.3 101.6h15.3" fill="none" stroke="#800040" stroke-width=".25"/>
<path d="M40.7 25.4v7.7" fill="none" stroke="#f00" stroke-width=".76"/>
<circle cx="40.7" cy="25.4" r=".38" fill="#f00"/>
<path d="M40.7 33.1h25.4" fill="none" stroke="#f00" stroke-width=".76"/>
<circle cx="40.7" cy="33.1" r=".38" fill="#f00"/>
<path d="M12.7 88.9v40.7h53.4M12.7 101.6h53.4" fill="none" stroke="#000" stroke-width=".76"/>
<g fill="#000">
<circle cx="12.7" cy="88.9" r=".38"/>
<circle cx="12.7" cy="101.6" r=".38"/>
<circle cx="12.7" cy="129.6" r=".38"/>
</g>
<circle cx="12.7" cy="101.6" r=".49" fill="#f0f" stroke="#f0f" stroke-width=".25"/>
<path d="M116.9 33.1h7.6M124.5 33.1h.1" fill="none" stroke="#800040" stroke-width=".25"/>
<path d="M58.5 38.1v25.4" fill="none" stroke="#f00" stroke-width=".76"/>
<circle cx="58.5" cy="63.5" r=".38" fill="#f00"/>
<path d="M58.5 172.8h5" fill="none" stroke="#f00" stroke-width=".76"/>
<circle cx="58.5" cy="172.8" r=".38" fill="#f00"/>
<path d="M58.5 134.7v38.1" fill="none" stroke="#f00" stroke-width=".76"/>
<circle cx="58.5" cy="134.7" r=".38" fill="#f00"/>
<path d="M50.8 167.7h.1M50.8 167.7h12.7" fill="none" stroke="#800040" stroke-width=".25"/>
<path d="M190.5 68.6v15.3" fill="none" stroke="#f00" stroke-width=".76"/>
<circle cx="190.5" cy="68.6" r=".38" fill="#f00"/>
<path d="M213.4 78.8h.1M213.4 78.8h12.7" fill="none" stroke="#800040" stroke-width=".25"/>
<path d="M190.5 83.9h7.7" fill="none" stroke="#f00" stroke-width=".76"/>
<circle cx="190.5" cy="83.9" r=".38" fill="#f00"/>
<circle cx="190.5" cy="83.8" r=".49" fill="#f0f" stroke="#f0f" stroke-width=".25"/>
<path d="M190.5 83.9v30.4" fill="none" stroke="#f00" stroke-width=".76"/>
<circle cx="190.5" cy="83.9" r=".38" fill="#f00"/>
<path d="M180.4 94h.1M213.4 83.9h.1M213.4 83.9h5.1M218.5 83.9h.1M218.5 83.9v10.1h-38.1M213.4 109.3h.1M213.4 109.3h12.7" fill="none" stroke="#800040" stroke-width=".25"/>
<path d="M190.5 114.3h7.7" fill="none" stroke="#f00" stroke-width=".76"/>
<circle cx="190.5" cy="114.3" r=".38" fill="#f00"/>
<circle cx="190.5" cy="114.3" r=".49" fill="#f0f" stroke="#f0f" stroke-width=".25"/>
<path d="M213.4 114.3h.1M213.4 114.3h5.1M218.5 114.3h.1M218.5 114.3v10.2h-35.6M182.9 124.5h.1" fill="none" stroke="#800040" stroke-width=".25"/>
<path d="M190.5 144.8h7.7" fill="none" stroke="#f00" stroke-width=".76"/>
<circle cx="190.5" cy="144.8" r=".38" fill="#f00"/>
<path d="M190.5 114.3v30.5" fill="none" stroke="#f00" stroke-width=".76"/>
<circle cx="190.5" cy="114.3" r=".38" fill="#f00"/>
<g fill="none" stroke="#800040" stroke-width=".25">
<path d="M177.8 78.8h.1M177.8 78.8h20.4M177.8 109.3h.1M177.8 109.3h20.4M177.8 139.7h.1M177.8 139.7h20.4M213.4 139.7h.1M213.4 139.7h12.7M177.8 155h.1M213.4 144.8h.1M213.4 144.8h7.6M221 144.8h.1"/>
<path d="M221 144.8v10.2h-43.2"/>
</g>
<g fill="#f0f" stroke="#f0f" stroke-width=".25">
<circle cx="58.4" cy="63.5" r=".49"/>
<circle cx="266.7" cy="111.8" r=".49"/>
<circle cx="266.7" cy="127" r=".49"/>
<circle cx="266.7" cy="119.4" r=".49"/>
<circle cx="266.7" cy="134.6" r=".49"/>
<circle cx="266.7" cy="142.3" r=".49"/>
<circle cx="58.4" cy="38.1" r=".49"/>
<circle cx="58.4" cy="134.6" r=".49"/>
<circle cx="58.4" cy="106.7" r=".49"/>
<circle cx="12.7" cy="101.6" r=".49"/>
<circle cx="190.5" cy="83.8" r=".49"/>
<circle cx="190.5" cy="114.3" r=".49"/>
</g>
<g font-size="6.1">
<text x="5.1" y="10.2">DUT POWER INPUT AND DUT OUTPUT TESTS, 5V RELAYS</text>
<text x="162.6" y="61">BUS BAR THERMAL SW TEST</text>
<text x="256.6" y="96.6">RELAY LEDS</text>
</g>
<g font-size="4.3">
<text x="200.7" y="215">RELAYS 1</text>
<text x="200.7" y="222.6">&lt;Variant Name&gt;</text>
<text x="200.7" y="230.2">Jim Davis</text>
<text x="294.7" y="230.2">MDS ISOMON CIB</text>
<text x="294.7" y="238.1">B</text>
<text x="302.3" y="237.8">26-010XXX-01</text>
<text x="378" y="237.3">1</text>
</g>
<g font-size="4.1">
<text x="299.8" y="242.7">Thursday, January 20, 2022</text>
<text x="360.7" y="242.7">7</text>
<text x="373.4" y="242.7">14</text>
</g>
<g font-size="3.3">
<text x="7.7" y="84.4">V48V_DUT</text>
<text x="345.5" y="216.5">Campbell, CA 95008 USA</text>
<text x="345.5" y="219.1">Tel: 1-866-480-2936</text>
</g>
<text font-size="3.3" fill="#000040" x="345.5" y="214">254 East Hacienda Avenue</text>
<g font-size="2.8">
<text x="28" y="23">V12V_Tester</text>
<text x="53.4" y="20.4">V5V0_Tester</text>
<text x="190.5" y="66.2">V5V0_Tester</text>
<text x="259.1" y="104.3">V5V0_Tester</text>
<text x="368.3" y="241.5">of</text>
</g>
<g font-size="2.3" fill="#000080">
<text x="68.6" y="28.8">RLY3</text>
<text x="106.7" y="28.8">R?</text>
<text x="106.7" y="39.2">120R</text>
<text x="68.6" y="44.3">HE3621A0500</text>
<text x="68.6" y="54.2">RLY4</text>
<text x="68.6" y="69.7">HE3621A0500</text>
<text x="200.7" y="74.5">RLY6</text>
<text x="200.7" y="90">HE3621A0500</text>
<text x="68.6" y="97.4">RLY1</text>
<text x="200.7" y="105">RLY7</text>
<text x="68.6" y="112.9">HE3621A0500</text>
<text x="271.8" y="108.8">D7</text>
<text x="284.5" y="108.8">LED-GRN</text>
<text x="299.8" y="111.3">R61</text>
<text x="312.5" y="111.3">620R</text>
<text x="271.8" y="116.4">D8</text>
<text x="284.5" y="116.4">LED-GRN</text>
<text x="299.8" y="119">R62</text>
<text x="312.5" y="119">620R</text>
<text x="68.6" y="125.3">RLY2</text>
<text x="200.7" y="120.5">HE3621A0500</text>
<text x="271.8" y="124">D9</text>
<text x="284.5" y="124">LED-GRN</text>
<text x="271.8" y="131.7">D10</text>
<text x="284.5" y="131.7">LED-GRN</text>
<text x="299.8" y="126.6">R63</text>
<text x="312.5" y="126.6">620R</text>
<text x="200.7" y="135.5">RLY8</text>
<text x="299.8" y="134.2">R64</text>
<text x="312.5" y="134.2">620R</text>
<text x="68.6" y="140.8">HE3621A0500</text>
<text x="271.8" y="139.3">D11</text>
<text x="284.5" y="139.3">LED-GRN</text>
<text x="299.8" y="141.8">R66</text>
<text x="312.5" y="141.8">620R</text>
<text x="271.8" y="146.9">D12</text>
<text x="284.5" y="146.9">LED-GRN</text>
<text x="299.8" y="149.4">R67</text>
<text x="312.5" y="149.4">620R</text>
<text x="200.7" y="151">HE3621A0500</text>
<text x="66.1" y="163.4">RLY5</text>
<text x="66.1" y="178.9">HE3621A0500</text>
</g>
<g font-size="2.3">
<text x="65.6" y="32.5">1</text>
<text x="80.6" y="32.5">4</text>
<text x="65.6" y="37.6">2</text>
<text x="80.6" y="37.6">3</text>
<text x="65.6" y="57.9">1</text>
<text x="80.6" y="57.9">4</text>
<text x="65.6" y="63">2</text>
<text x="80.6" y="63">3</text>
<text x="197.7" y="78.2">1</text>
<text x="197.7" y="83.3">2</text>
<text x="212.6" y="83.3">3</text>
<text x="212.6" y="78.2">4</text>
<text x="65.6" y="101.1">1</text>
<text x="80.6" y="101.1">4</text>
<text x="65.6" y="106.2">2</text>
<text x="80.6" y="106.2">3</text>
<text x="197.7" y="108.7">1</text>
<text x="197.7" y="113.8">2</text>
<text x="212.6" y="113.8">3</text>
<text x="212.6" y="108.7">4</text>
<text x="270.3" y="111.6">A</text>
<text x="287.1" y="111.6">C</text>
<text x="299.8" y="113.9">0805</text>
<text x="312.5" y="113.9">5%</text>
<text x="270.3" y="119.2">A</text>
<text x="287.1" y="119.2">C</text>
<text x="299.8" y="121.5">0805</text>
<text x="312.5" y="121.5">5%</text>
<text x="65.6" y="129">1</text>
<text x="80.6" y="129">4</text>
<text x="270.3" y="126.8">A</text>
<text x="287.1" y="126.8">C</text>
<text x="299.8" y="129.1">0805</text>
<text x="312.5" y="129.1">5%</text>
<text x="65.6" y="134.1">2</text>
<text x="80.6" y="134.1">3</text>
<text x="270.3" y="134.5">A</text>
<text x="287.1" y="134.5">C</text>
<text x="299.8" y="136.7">0805</text>
<text x="312.5" y="136.7">5%</text>
<text x="197.7" y="139.2">1</text>
<text x="212.6" y="139.2">4</text>
<text x="270.3" y="142.1">A</text>
<text x="287.1" y="142.1">C</text>
<text x="197.7" y="144.3">2</text>
<text x="212.6" y="144.3">3</text>
<text x="270.3" y="149.7">A</text>
<text x="287.1" y="149.7">C</text>
<text x="299.8" y="144.4">0805</text>
<text x="312.5" y="144.4">5%</text>
<text x="299.8" y="152">0805</text>
<text x="312.5" y="152">5%</text>
<text x="63" y="167.1">1</text>
<text x="78" y="167.1">4</text>
<text x="63" y="172.2">2</text>
<text x="78" y="172.2">3</text>
<text x="198.2" y="210.4">Page Title</text>
<text x="198.2" y="218">Variant Name</text>
<text x="198.2" y="225.6">Responsible Engineer</text>
<text x="292.1" y="225.6">Document Description</text>
<text x="200.7" y="233.4">THESE DRAWINGS AND SPECIFICATIONS ARE THE EXCLUSIVE PROPERTY OF CHARGEPOINT INC.</text>
<text x="293.2" y="233.8">Size</text>
<text x="299.8" y="233.3">Document Number</text>
<text x="376" y="233.3">Rev</text>
<text x="200.7" y="235.7">THEY ARE ISSUED IN STRICT CONFIDENCE AND SHALL NOT, WITHOUT PRIOR WRITTEN</text>
<text x="200.7" y="238">PERMISSION FROM CHARGEPOINT INC., BE REPRODUCED, COPIED OR USED IN ANY PURPOSE</text>
<text x="201.2" y="240.4">WHATSOEVER, EXCEPT IN THE MANUFACTURE OF ARTICLES FOR CHARGEPOINT INC.</text>
<text x="292.1" y="240.9">Date</text>
<text x="353.1" y="240.9">Sheet</text>
</g>
<g font-size="2.3" fill="#f00">
<text x="129.6" y="33.6">LEM_P12V_LOAD</text>
<text x="69.1" y="47.6">RLY_a3</text>
<text x="27.5" y="48.9">6</text>
<text x="31.5" y="49.1">RLY_a3</text>
<text x="24.2" y="59">LEM_P12V</text>
<text x="96.6" y="59">SWITCHED_LEM_P12VDC</text>
<text x="17.3" y="74.3">6</text>
<text x="22.9" y="74.5">RLY_a4</text>
<text x="69.1" y="73">RLY_a4</text>
<text x="154" y="79.3">TH_SW_1_TEST_IN</text>
<text x="228.6" y="79.3">TH_SW_1_RNT</text>
<text x="246.9" y="79.3">14</text>
<text x="162.1" y="94.6">6</text>
<text x="166.2" y="94.8">RLY_a6</text>
<text x="201.2" y="93.3">RLY_a6</text>
<text x="101.6" y="102.2">SWITCHED_DUT_48VDC</text>
<text x="154" y="109.8">TH_SW_2_TEST_IN</text>
<text x="228.6" y="109.8">TH_SW_2_RNT</text>
<text x="246.9" y="109.8">14</text>
<text x="328.2" y="111.1">RLY_a1</text>
<text x="27.5" y="117.4">6</text>
<text x="31.5" y="117.7">RLY_a1</text>
<text x="69.1" y="116.2">RLY_a1</text>
<text x="328.2" y="118.7">RLY_a2</text>
<text x="164.6" y="125.1">6</text>
<text x="168.7" y="125.3">RLY_a7</text>
<text x="201.2" y="123.8">RLY_a7</text>
<text x="101.6" y="130.1">SWITCHED_DUT_24VDC</text>
<text x="328.2" y="126.3">RLY_a3</text>
<text x="328.2" y="133.9">RLY_a4</text>
<text x="154" y="140.3">TH_SW_3_TEST_IN</text>
<text x="228.6" y="140.3">TH_SW_3_RNT</text>
<text x="246.9" y="140.3">14</text>
<text x="328.2" y="141.6">RLY_a5</text>
<text x="27.5" y="145.4">6</text>
<text x="31.5" y="145.6">RLY_a2</text>
<text x="69.1" y="144.1">RLY_a2</text>
<text x="328.2" y="149.2">RLY_a6</text>
<text x="159.6" y="155.5">11 RLY_a8</text>
<text x="203.8" y="154.3">RLY_a8</text>
<text x="28.2" y="168.2">TAMPER_TEST_IN</text>
<text x="99.1" y="168.2">TAMPER_RNT</text>
<text x="14.8" y="183.5">6</text>
<text x="20.4" y="183.7">RLY_a5</text>
<text x="66.6" y="182.2">RLY_a5</text>
</g>
<g font-size="1.8">
<text x="40.7" y="1.9">5</text>
<text x="116.9" y="1.9">4</text>
<text x="193.1" y="1.9">3</text>
<text x="269.3" y="1.9">2</text>
<text x="345.5" y="1.9">1</text>
<text x=".7" y="34.3">D</text>
<text x="384.2" y="34.3">D</text>
<text x=".7" y="94.7">C</text>
<text x="384.2" y="94.7">C</text>
<text x=".7" y="155">B</text>
<text x="384.2" y="155">B</text>
<text x=".7" y="215.3">A</text>
<text x="384.2" y="215.3">A</text>
<text x="40.7" y="245.7">5</text>
<text x="116.9" y="245.7">4</text>
<text x="193.1" y="245.7">3</text>
<text x="269.3" y="245.7">2</text>
<text x="345.5" y="245.7">1</text>
</g>
</svg>
